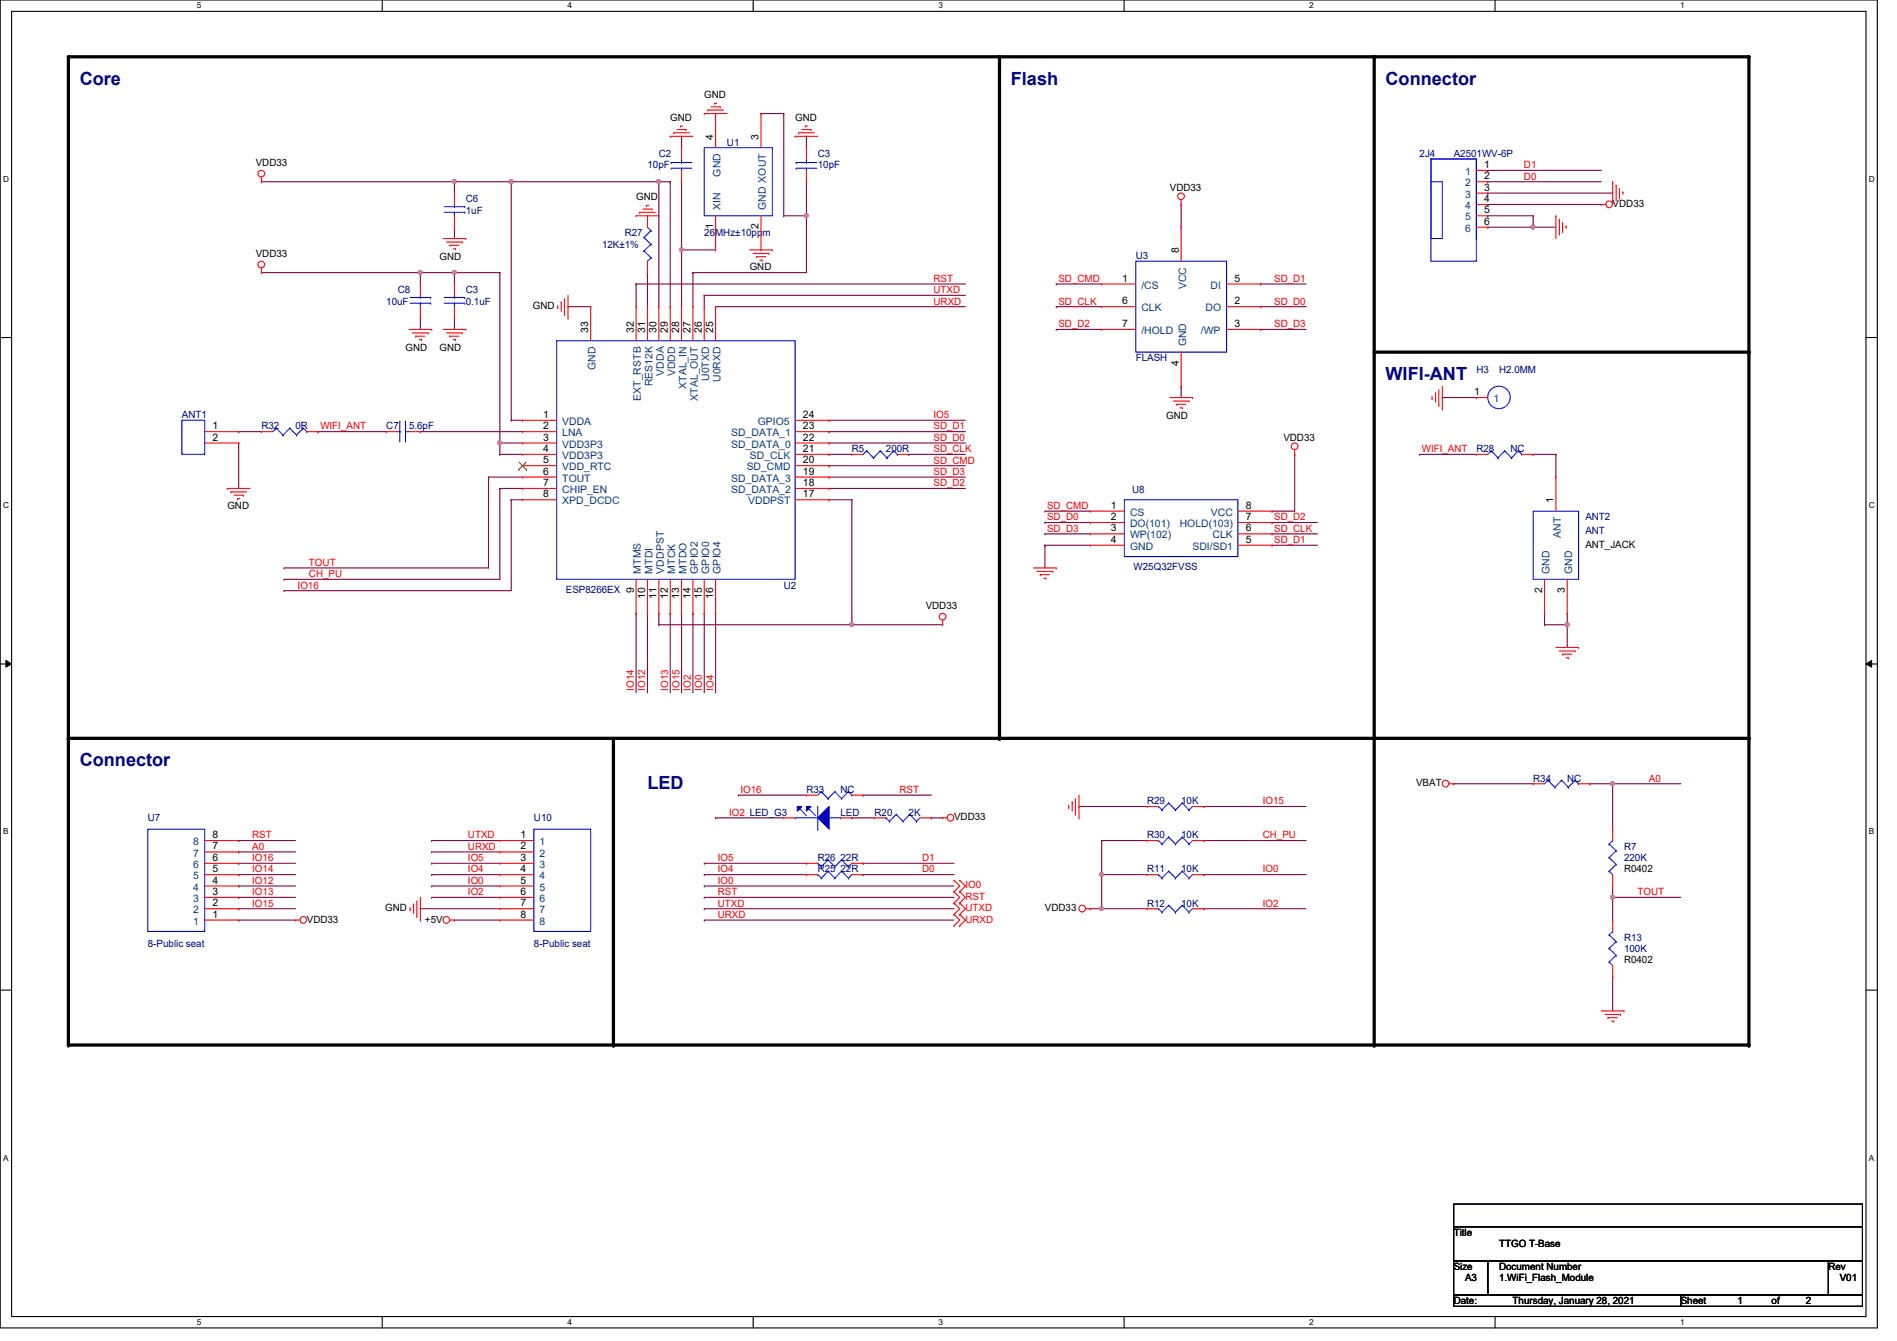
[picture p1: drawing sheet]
<svg xmlns="http://www.w3.org/2000/svg" width="297mm" height="210mm" viewBox="0 0 297 210" stroke-linecap="round" stroke-linejoin="round" font-family="sans-serif">
<path d="M0 0h294v207.9h-294zM1.8 1.8h290.4v204.3h-290.4z" fill="none" stroke="#000" stroke-width=".17"/>
<g fill="#fff">
<path d="M30.8 .2h.7v1.4h-.7z"/>
<path d="M30.8 206.2h.7v1.4h-.7z"/>
</g>
<path d="M59.9 0v1.8M59.9 206.1v1.8" fill="none" stroke="#000" stroke-width=".17"/>
<g fill="#fff">
<path d="M88.9 .2h.6v1.4h-.6z"/>
<path d="M88.9 206.2h.6v1.4h-.6z"/>
</g>
<path d="M117.9 0v1.8M117.9 206.1v1.8" fill="none" stroke="#000" stroke-width=".17"/>
<g fill="#fff">
<path d="M146.9 .2h.7v1.4h-.7z"/>
<path d="M146.9 206.2h.7v1.4h-.7z"/>
</g>
<path d="M176 0v1.8M176 206.1v1.8" fill="none" stroke="#000" stroke-width=".17"/>
<g fill="#fff">
<path d="M205 .2h.7v1.4h-.7z"/>
<path d="M205 206.2h.7v1.4h-.7z"/>
</g>
<path d="M234.1 0v1.8M234.1 206.1v1.8" fill="none" stroke="#000" stroke-width=".17"/>
<g fill="#fff">
<path d="M263.1 .2h.7v1.4h-.7z"/>
<path d="M263.1 206.2h.7v1.4h-.7z"/>
<path d="M.5 27.3h.9v1.4h-.9z"/>
<path d="M292.6 27.3h.9v1.4h-.9z"/>
<path d="M.5 78.4h.9v1.4h-.9z"/>
<path d="M292.6 78.4h.9v1.4h-.9z"/>
</g>
<path d="M0 52.8h1.8M292.2 52.8h1.8" fill="none" stroke="#000" stroke-width=".17"/>
<g fill="#fff">
<path d="M.5 129.5h.8v1.4h-.8z"/>
<path d="M292.6 129.5h.9v1.4h-.9z"/>
</g>
<path d="M0 103.9h1.8M292.2 103.9h1.8" fill="none" stroke="#000" stroke-width=".17"/>
<path d="M.9 103.4l.9 .5-.9 .5zM292.2 103.9l.9-.5v1z" fill="#000"/>
<path d="M.9 103.4l.9 .5-.9 .5zM292.2 103.9l.9-.5v1z" fill="none" stroke="#000" stroke-width=".16"/>
<g fill="#fff">
<path d="M.5 180.5h.8v1.4h-.8z"/>
<path d="M292.6 180.5h.9v1.4h-.9z"/>
</g>
<path d="M0 155h1.8M292.2 155h1.8" fill="none" stroke="#000" stroke-width=".17"/>
<path d="M10.7 8.9h263.2v154.7h-263.2zM156.5 8.9v106.7M215.2 8.9v154.7M215.2 55.1h58.7M10.7 115.6h263.2M96.1 115.6v48" fill="none" stroke="#000" stroke-width=".51"/>
<g fill="#000">
<circle cx="156.5" cy="8.9" r=".25"/>
<circle cx="215.2" cy="8.9" r=".25"/>
<circle cx="273.9" cy="8.9" r=".25"/>
<circle cx="273.9" cy="55.1" r=".25"/>
<circle cx="10.7" cy="115.6" r=".25"/>
<circle cx="156.5" cy="115.6" r=".25"/>
<circle cx="215.2" cy="115.6" r=".25"/>
<circle cx="273.9" cy="115.6" r=".25"/>
<circle cx="10.7" cy="163.6" r=".25"/>
<circle cx="96.1" cy="163.6" r=".25"/>
<circle cx="215.2" cy="163.6" r=".25"/>
<circle cx="273.9" cy="163.6" r=".25"/>
</g>
<g fill="none" stroke="#7f003f" stroke-width=".17">
<path d="M119.2 17.8h.1M119.2 17.8h3.5M122.7 17.8h.1M122.7 17.8v16M106.7 39.1h.1M106.7 39.1h5.4M122.7 33.8h.1M122.7 33.8h3.6M126.3 21.3h.1M126.3 33.8h.1M126.3 21.3v1.8M126.3 33.8v8.9"/>
<path d="M40.9 42.7h.1M40.9 42.7h24.9M99.6 44.4h.1M99.6 44.4v3.6M101.4 42.7h.1M101.4 42.7v5.3M65.8 67.6h.1M65.8 67.6h16M78.3 69.3h.1M78.3 69.3h3.5"/>
</g>
<circle cx="65.8" cy="42.6" r=".32" fill="#f0f"/>
<circle cx="65.8" cy="42.6" r=".32" fill="none" stroke="#f0f" stroke-width=".17"/>
<path d="M103.2 28.4h.1M103.2 28.4v19.6" fill="none" stroke="#7f003f" stroke-width=".17"/>
<circle cx="103.1" cy="28.4" r=".32" fill="#f0f"/>
<circle cx="103.1" cy="28.4" r=".32" fill="none" stroke="#f0f" stroke-width=".17"/>
<path d="M126.3 28.4h.1M126.3 28.4v5.4" fill="none" stroke="#7f003f" stroke-width=".17"/>
<circle cx="126.3" cy="33.8" r=".32" fill="#f0f"/>
<circle cx="126.3" cy="33.8" r=".32" fill="none" stroke="#f0f" stroke-width=".17"/>
<g fill="none" stroke="#7f003f" stroke-width=".17">
<path d="M104.9 28.4h.1M104.9 28.4v19.6M106.7 39.1h.1M106.7 28.4h.1M106.7 28.4v19.6M88.9 48h.1M88.9 48h3.6M99.6 44.4h.1M99.6 44.4h51.6M108.5 42.7h.1M108.5 42.7v5.3M108.5 42.7h17.8"/>
<path d="M106.7 96h.1M106.7 96v12.5"/>
</g>
<circle cx="106.7" cy="39.1" r=".32" fill="#f0f"/>
<circle cx="106.7" cy="39.1" r=".32" fill="none" stroke="#f0f" stroke-width=".17"/>
<g fill="none" stroke="#7f003f" stroke-width=".17">
<path d="M103.2 28.4h.1M103.2 28.4h1.7M106.7 21.3h.1M106.7 21.3v1.8M185 32h.1M185 32v3.6M110.3 46.2h.1M110.3 46.2h40.9M165.4 48h.1M165.4 44.4h.1M165.4 51.6h.1M165.4 48h7.1"/>
<path d="M165.4 44.4h7.1M165.4 51.6h7.1M129.8 67.6h.1M129.8 69.3h.1M129.8 72.9h.1M129.8 74.7h.1M129.8 76.5h.1M129.8 71.1h.1M129.8 67.6h21.4M129.8 69.3h21.4M129.8 71.1h3.6M129.8 72.9h21.4"/>
<path d="M129.8 74.7h21.4M129.8 76.5h21.4M133.4 78.2h.1M133.4 78.2v19.6h-30.2M142.3 71.1h.1M142.3 71.1h8.9M185 60.5h.1M185 60.5v1.7M103.2 97.8h.1"/>
</g>
<circle cx="133.4" cy="97.8" r=".32" fill="#f0f"/>
<circle cx="133.4" cy="97.8" r=".32" fill="none" stroke="#f0f" stroke-width=".17"/>
<g fill="none" stroke="#7f003f" stroke-width=".17">
<path d="M40.9 28.4h.1M40.9 28.4h30.3M110.3 46.2h.1M110.3 46.2v1.8M112.1 48h.1M112.1 48h39.1M78.3 69.3h.1M78.3 71.1h.1M78.3 76.5h.1M78.3 69.3v1.8M78.3 76.5v14.2h-33.8M78.3 71.1h3.5"/>
<path d="M78.3 76.5h3.5M129.8 78.2h.1M129.8 78.2h3.6M44.5 90.7h.1M99.6 96h.1M99.6 96v12.5M101.4 96h.1M101.4 96v12.5M103.2 96h.1M103.2 96v1.8M104.9 96h.1M104.9 96v12.5"/>
<path d="M108.5 96h.1M108.5 96v12.5M110.3 96h.1M110.3 96v12.5"/>
</g>
<circle cx="71.1" cy="28.4" r=".32" fill="#f0f"/>
<circle cx="71.1" cy="28.4" r=".32" fill="none" stroke="#f0f" stroke-width=".17"/>
<path d="M80 28.4h.1M80 28.4v37.4M65.8 49.8h.1M65.8 42.7h.1M65.8 42.7v1.7M65.8 49.8v1.8M80 65.8h.1M80 65.8h1.8" fill="none" stroke="#7f003f" stroke-width=".17"/>
<circle cx="80" cy="28.4" r=".32" fill="#f0f"/>
<circle cx="80" cy="28.4" r=".32" fill="none" stroke="#f0f" stroke-width=".17"/>
<path d="M71.2 49.8h.1M71.2 49.8v1.8M78.3 42.7h.1M78.3 42.7v26.6M76.5 74.7h.1M76.5 74.7h5.3M129.8 65.8h.1M129.8 65.8h21.4M112.1 96h.1M112.1 96v12.5" fill="none" stroke="#7f003f" stroke-width=".17"/>
<circle cx="78.2" cy="69.3" r=".32" fill="#f0f"/>
<circle cx="78.2" cy="69.3" r=".32" fill="none" stroke="#f0f" stroke-width=".17"/>
<path d="M65.8 42.7h.1M65.8 42.7h12.5M71.2 42.7h.1M71.2 42.7v1.7" fill="none" stroke="#7f003f" stroke-width=".17"/>
<circle cx="71.1" cy="42.6" r=".32" fill="#f0f"/>
<circle cx="71.1" cy="42.6" r=".32" fill="none" stroke="#f0f" stroke-width=".17"/>
<g fill="none" stroke="#7f003f" stroke-width=".17">
<path d="M71.2 35.6h.1M71.2 28.4h.1M71.2 28.4h32M71.2 28.4v1.8M71.2 35.6v1.7M80 28.4h.1M197.4 51.6h.1M197.4 48h.1M197.4 44.4h.1M197.4 51.6h7.1M197.4 48h7.1M197.4 44.4h7.1"/>
<path d="M37.4 69.3h.1M37.4 69.3v7.2M49.8 67.6h.1M49.8 67.6h10.7M76.5 74.7h.1M76.5 74.7v14.2h-32M44.5 88.9h.1M133.4 97.8h.1M133.4 97.8h14.2M172.5 136.9h.1M172.5 136.9h7.1M188.5 136.9h.1"/>
<path d="M188.5 136.9h16"/>
</g>
<circle cx="172.5" cy="136.9" r=".32" fill="#f0f"/>
<circle cx="172.5" cy="136.9" r=".32" fill="none" stroke="#f0f" stroke-width=".17"/>
<path d="M172.5 142.2h.1M172.5 142.2h7.1M188.5 142.2h.1M188.5 142.2h16" fill="none" stroke="#7f003f" stroke-width=".17"/>
<circle cx="172.5" cy="142.2" r=".32" fill="#f0f"/>
<circle cx="172.5" cy="142.2" r=".32" fill="none" stroke="#f0f" stroke-width=".17"/>
<path d="M112.1 128h.1M112.1 128h10.6M133.4 128h.1M133.4 128h3.5M252.5 122.7h.1M252.5 122.7v7.1M252.5 138.7v5.3M252.5 140.5h.1M252.5 140.5h10.7" fill="none" stroke="#7f003f" stroke-width=".17"/>
<circle cx="252.5" cy="140.4" r=".32" fill="#f0f"/>
<circle cx="252.5" cy="140.4" r=".32" fill="none" stroke="#f0f" stroke-width=".17"/>
<g fill="none" stroke="#7f003f" stroke-width=".17">
<path d="M80 78.2h.1M80 78.2v14.3h-35.5M80 78.2h1.8M225.8 62.2h.1M225.8 62.2h5.4M44.5 92.5h.1M241.8 96h.1M241.8 97.8h.1M241.8 96v1.8M241.8 97.8h3.6M245.4 97.8h.1M245.4 97.8v3.5"/>
<path d="M110.3 138.7h.1M110.3 136.9h.1M110.3 135.1h.1M110.3 138.7h39.1M110.3 135.1h16M110.3 136.9h16M135.2 135.1h.1M135.2 136.9h.1M135.2 135.1h14.2M135.2 136.9h14.2M172.5 136.9h.1M172.5 136.9v5.3h-1.8"/>
<path d="M110.3 140.5h.1M110.3 144h.1M110.3 142.2h.1M110.3 140.5h39.1M110.3 144h39.1M110.3 142.2h39.1M170.7 142.2h.1M252.5 152.9h.1M252.5 152.9v5.3"/>
</g>
<circle cx="245.4" cy="97.8" r=".32" fill="#f0f"/>
<circle cx="245.4" cy="97.8" r=".32" fill="none" stroke="#f0f" stroke-width=".17"/>
<g fill="none" stroke="#7f003f" stroke-width=".17">
<path d="M233 28.4h.1M233 26.7h.1M233 32h.1M233 30.2h.1M233 28.4h17.7M233 26.7h17.7M233 32h17.7M233 30.2h19.5M240.1 35.6h.1M240.1 35.6h3.5M202.7 71.1h.1M202.7 71.1v8.9h-3.5"/>
<path d="M222.3 71.1h.1M222.3 71.1h8.9M240.1 71.1h.1M240.1 71.1h3.5M243.6 71.1h.1M243.6 71.1v3.6M163.6 85.3h.1M163.6 83.6h.1M163.6 81.8h.1M163.6 80h.1M163.6 85.3h7.1M163.6 85.3v3.6"/>
<path d="M163.6 80h7.1M163.6 83.6h7.1M163.6 81.8h7.1M199.2 80h.1M199.2 85.3h.1M199.2 83.6h.1M199.2 81.8h.1M199.2 85.3h7.1M199.2 83.6h7.1M199.2 81.8h7.1M245.4 96h.1M245.4 96v1.8"/>
<path d="M168.9 126.2h.1M168.9 126.2h10.7M172.5 131.6h.1M172.5 131.6h7.1M188.5 126.2h.1M188.5 131.6h.1M188.5 126.2h16M188.5 131.6h16"/>
</g>
<circle cx="240" cy="35.5" r=".32" fill="#f0f"/>
<circle cx="240" cy="35.5" r=".32" fill="none" stroke="#f0f" stroke-width=".17"/>
<g fill="none" stroke="#7f003f" stroke-width=".17">
<path d="M233 33.8h.1M233 35.6h.1M233 33.8h7.1M240.1 33.8h.1M240.1 33.8v1.8h-7.1M37.4 67.6h.1M37.4 67.6h3.5M37.4 136.9h.1M37.4 138.7h.1M37.4 133.3h.1M37.4 131.6h.1M37.4 135.1h.1"/>
<path d="M37.4 136.9h8.9M37.4 138.7h8.9M37.4 133.3h8.9M37.4 131.6h8.9M37.4 135.1h8.9M67.6 138.7h.1M67.6 133.3h.1M67.6 131.6h.1M67.6 136.9h.1M67.6 135.1h.1M67.6 136.9h10.7M67.6 138.7h10.7"/>
<path d="M67.6 133.3h10.7M67.6 131.6h10.7M67.6 135.1h10.7M115.6 124.5h.1M115.6 124.5h10.7M135.2 124.5h.1M135.2 124.5h10.6M145.8 128h.1M145.8 128h1.8M172.5 131.6h.1M172.5 131.6v5.3M252.5 122.7h.1"/>
<path d="M252.5 122.7h10.7M37.4 140.5h.1M37.4 142.2h.1M37.4 144h.1M37.4 140.5h8.9M37.4 142.2h8.9M37.4 144h8.9M65.8 142.2h.1M65.8 142.2h12.5M67.6 140.5h.1M67.6 140.5h10.7M71.2 144h.1"/>
<path d="M71.2 144h7.1"/>
</g>
<circle cx="252.5" cy="122.7" r=".32" fill="#f0f"/>
<circle cx="252.5" cy="122.7" r=".32" fill="none" stroke="#f0f" stroke-width=".17"/>
<path d="M227.6 122.7h.1M227.6 122.7h12.5M249 122.7h.1M249 122.7h3.5" fill="none" stroke="#7f003f" stroke-width=".17"/>
<g fill="none" stroke="#f00" stroke-width=".17">
<path d="M106.5 19.7h.1M106.5 19.7h.4M110.3 17.8h.1M110.3 17.8h3.5M110.8 17.2h.1M110.8 17.2h2.5M111.3 16.7h1.5M111.9 16.2h.1M111.9 16.2h.3M112.8 16.7h.1M126.1 19.7h.1M126.1 19.7h.3"/>
<path d="M40.9 28.4h.1M40.9 27.7v.7M69.4 37.3h3.5M69.9 37.9h2.5M70.4 38.4h.1M70.4 38.4h1.5M71 38.9h.3M71.3 38.9h.1M72.4 37.9h.1M72.9 37.3h.1M99.6 33.8h.1M99.6 33.8h3.6"/>
<path d="M100.2 33.2h.1M100.2 33.2h2.4M100.7 32.7h1.4M101.2 32.2h.1M101.2 32.2h.4M101.4 33.8h.1M101.4 33.8v1.8M102.1 32.7h.1M104.9 21.3h.1M104.9 21.3h3.6M105.5 20.8h.1M105.5 20.8h2.4"/>
<path d="M106 20.3h1.4M107.4 20.3h.1M117.4 39.1h3.5M117.9 39.7h2.5M120.4 39.7h.1M120.9 39.1h.1M124.5 21.3h.1M124.5 21.3h3.6M125 20.8h.1M125 20.8h2.5M125.6 20.3h1.4M126.3 28.4h.1"/>
<path d="M126.3 23.1h.1M126.3 23.1v1.8M126.3 26.7v1.7M127 20.3h.1M185 32h.1M185 31.3v.7M243.6 33.8h.1M243.6 33.8v3.5M244.2 34.3h.1M244.2 34.3v2.5M244.7 36.3h.1M244.7 34.8v1.5"/>
<path d="M245.2 35.4h.1M245.2 35.4v.3M250.7 32h.1M250.7 32h.8M252.5 28.4h.1M252.5 28.4v3.6M253.1 29h.1M253.1 29v2.5M253.6 30.9h.1M253.6 29.5v1.4M254.1 30.1h.1M254.1 30.1v.3"/>
<path d="M40.9 42.7h.1M40.9 42v.7M64 51.6h3.6M64.6 52.1h2.5M65.1 52.6h.1M65.1 52.6h1.4M65.7 53.2h.3M66 53.2h.1M67.1 52.1h.1M67.6 51.6h.1M69.4 51.6h3.5M69.9 52.1h2.5"/>
<path d="M70.4 52.6h.1M70.4 52.6h1.5M71 53.2h.3M71.3 53.2h.1M72.4 52.1h.1M72.9 51.6h.1M87.3 48.2h.1M87.3 47.8v.4M87.9 47.3h.1M87.9 47.3v1.4M88.4 49.2h.1M88.4 46.8v2.4"/>
<path d="M88.9 49.8h.1M88.9 46.2v3.6M101.4 42.7h.1M101.4 40.9v1.8M118.4 40.2h.1M118.4 40.2h1.5M119 40.7h.3M119.3 40.7h.1M32 67.6h5.4M32 69.3h5.4M35.6 76.5h.1M35.6 76.5h3.6"/>
<path d="M36.1 77h.1M36.1 77h2.5M36.7 77.5h1.4M37.2 78.1h.1M37.2 78.1h.3M37.4 67.6h.1M37.4 69.3h.1M38.1 77.5h.1M183.2 62.2h3.5M183.7 62.8h2.5M184.2 63.3h.1M184.2 63.3h1.5"/>
<path d="M184.8 63.8h.3M185.1 63.8h.1M186.2 62.8h.1M186.7 62.2h.1M202.7 71.1h.1M202.7 70.4v.7M224.2 62.4h.1M224.2 62.1v.3M224.8 61.5h.1M224.8 61.5v1.4M225.3 63.5h.1M225.3 61v2.5"/>
<path d="M225.8 64h.1M225.8 60.5v3.5M147.6 97.8h.1M147.6 97.1v.7M161.8 88.9h3.6M162.4 89.5h2.4M162.9 90h.1M162.9 90h1.4M163.4 90.5h.4M163.8 90.5h.1M164.8 89.5h.1M165.4 88.9h.1"/>
<path d="M243.6 101.3h3.6M244.2 101.9h2.4M244.7 102.4h.1M244.7 102.4h1.4M245.2 103h.4M245.6 103h.1M246.6 101.9h.1M247.2 101.3h.1M147.6 128h.1M147.6 128h.7M149.4 139.6h.1M149.4 137.8h.1"/>
<path d="M149.4 137.8l.9 .9-.9 .9M149.4 139.6l.9 .9-.9 .9M150.3 139.6h.1M150.3 137.8h.1M150.3 137.8l.9 .9-.9 .9M150.3 139.6l.9 .9-.9 .9M167.3 126.4h.1M167.3 126.1v.3M167.9 125.5h.1M167.9 125.5v1.5M168.4 127.5h.1M168.4 125v2.5"/>
<path d="M168.9 128h.1M168.9 124.5v3.5M226.9 122.7h.7M227.6 122.7h.1M240.1 122.7h.1M240.1 122.7h1.7M247.2 122.7h1.8M249 122.7h.1M252.5 138.7h.1M252.5 129.8h.1M252.5 129.8v1.8M252.5 136.9v1.8"/>
<path d="M46.3 144h.1M46.3 144h.7M64.2 142.4h.1M64.2 142.1v.3M64.8 141.5h.1M64.8 141.5v1.5M65.3 143.5h.1M65.3 141v2.5M65.8 144h.1M65.8 140.5v3.5M70.4 144h.8M71.2 144h.1"/>
<path d="M149.4 141.4h.1M149.4 143.1h.1M149.4 144.9h.1M149.4 141.4l.9 .8-.9 .9M149.4 143.1l.9 .9-.9 .9M150.3 141.4h.1M150.3 143.1h.1M150.3 144.9h.1M150.3 141.4l.9 .8-.9 .9M150.3 143.1l.9 .9-.9 .9M170 142.2h.7M170.7 142.2h.1"/>
<path d="M179.6 142.2h.1M179.6 142.2h1.8M186.7 142.2h1.8M188.5 142.2h.1M250.7 158.2h3.6M251.3 158.8h2.4M251.8 159.3h.1M251.8 159.3h1.4M252.3 159.9h.4M252.7 159.9h.1M253.7 158.8h.1M254.3 158.2h.1"/>
<circle cx="40.9" cy="27.2" r=".52"/>
<circle cx="184.9" cy="30.7" r=".52"/>
<circle cx="252" cy="32" r=".52"/>
<circle cx="40.9" cy="41.4" r=".52"/>
<circle cx="202.7" cy="69.8" r=".52"/>
<circle cx="147.6" cy="96.5" r=".52"/>
<circle cx="148.8" cy="128" r=".52"/>
<circle cx="226.3" cy="122.7" r=".52"/>
<circle cx="47.5" cy="144" r=".52"/>
<circle cx="69.9" cy="144" r=".52"/>
<circle cx="169.4" cy="142.2" r=".52"/>
</g>
<path d="M227.6 188.5h64v3.5h-64zM227.6 192h64v5.4h-64zM227.6 197.4h5.4v5.3h-5.4zM233 197.4h53.3v5.3h-53.3zM286.3 197.4h5.3v5.3h-5.3zM227.6 202.7h35.6v1.8h-35.6zM263.2 202.7h28.4v1.8h-28.4z" fill="none" stroke="#000" stroke-width=".17"/>
<g fill="none" stroke="#00f" stroke-width=".17">
<path d="M100.8 37.2h.1M100.8 39.3h.1M100.8 37.2l1.1 1M100.8 39.3l1.1 1M101.4 35.6l.5 .5M101.9 36.1h.1M101.9 38.2h.1M101.9 36.1l-1.1 1.1M101.9 38.2l-1.1 1.1M124.7 25.4h.1M124.7 26.3h.1M124.7 25.4h3.2"/>
<path d="M124.7 26.3h3.2M126.3 26.3h.1M126.3 25.4h.1M126.3 24.9v.5M126.3 26.3v.4M101.4 40.9h.1M101.9 40.3h.1M101.9 40.3l-.5 .6M28.5 65.8h3.5v5.3h-3.5zM242.4 122.1h.1M242.4 122.1l-.6 .6M242.4 122.1l1.1 1.1"/>
<path d="M243.5 123.2h.1M244.5 122.1h.1M244.5 122.1l-1 1.1M244.5 122.1l1.1 1.1M245.6 123.2h.1M246.6 122.1h.1M246.6 122.1l-1 1.1M246.6 122.1l.6 .6M247.2 122.7h.1M252 136.4h.1M252 134.2h.1M252 132.1h.1"/>
<path d="M252 136.4l.5 .5M252 134.2l1.1 1.1M252 132.1l1.1 1.1M252.5 131.6h.1M252.5 131.6l-.5 .5M253.1 135.3h.1M253.1 133.2h.1M253.1 135.3l-1.1 1.1M253.1 133.2l-1.1 1M181.4 142.2h.1M181.4 142.2l.5 .6M181.9 142.8h.1"/>
<path d="M183 141.7h.1M183 141.7l1.1 1.1M183 141.7l-1.1 1.1M184.1 142.8h.1M185.1 141.7h.1M185.1 141.7l1.1 1.1M185.1 141.7l-1 1.1M186.2 142.8h.1M186.7 142.2l-.5 .6"/>
</g>
<path d="M129.8 126.2v3.6l-1.7-1.8z" fill="#00f"/>
<path d="M129.8 126.2v3.6l-1.7-1.8z" fill="none" stroke="#00f" stroke-width=".17"/>
<path d="M126.3 126.2h.7l-.7 .8z" fill="#00f"/>
<path d="M126.3 126.2h.7l-.7 .8z" fill="none" stroke="#00f" stroke-width=".17"/>
<path d="M124.8 126.2h.8l-.8 .8z" fill="#00f"/>
<g fill="none" stroke="#00f" stroke-width=".17">
<path d="M69.6 33.2h3.2M69.6 32.3h3.2M71.2 32.3h.1M71.2 33.2h.1M71.2 32v.3M71.2 33.2v.6M72.8 33.2h.1M72.8 32.3h.1M105.1 25.4h.1M105.1 26.3h.1M105.1 25.4h3.2M105.1 26.3h3.2"/>
<path d="M106.7 26.3h.1M106.7 25.4h.1M106.7 24.9v.5M106.7 26.3v.4M110.3 23.1h10.6v10.7h-10.6zM224.1 28.4h1.7v8.9h-1.7zM224.1 24.9h7.1v16h-7.1zM224.1 24.9h.1M224.1 24.9v12.4M224.1 24.9h7.1M231.2 37.3h.1M231.2 24.9h.1"/>
<path d="M231.2 24.9v12.4M64.2 47.5h3.2M64.2 46.6h3.2M65.8 46.6h.1M65.8 47.5h.1M65.8 46.2v.4M65.8 47.5v.5M67.4 47.5h.1M67.4 46.6h.1M69.6 47.5h3.2M69.6 46.6h3.2M71.2 46.6h.1"/>
<path d="M71.2 47.5h.1M71.2 46.2v.4M71.2 47.5v.5M72.8 47.5h.1M72.8 46.6h.1M87.2 53.3h37.3v37.4h-37.3zM177.8 40.9h14.3v14.2h-14.3zM43.3 67h.1M43.3 67l-.6 .6M43.3 67l1 1.1M44.3 68.1h.1M45.4 67h.1"/>
<path d="M45.4 67l-1.1 1.1M45.4 67l1 1.1M46.4 68.1h.1M47.5 67h.1M47.5 67l-1.1 1.1M47.5 67l.5 .6M48 67.6h.1M62.3 67.6h.3M62.6 67.6h.1M62.6 66h.1M62.6 66v3.2M63.5 66h.1"/>
<path d="M63.5 67.6h.1M63.5 67.6h.5M63.5 66v3.2M135.7 70.6h.1M135.7 70.6l-.5 .5M135.7 70.6l1.1 1.1M136.8 71.7h.1M137.8 70.6h.1M137.8 70.6l-1 1.1M137.8 70.6l1.1 1.1M138.9 71.7h.1M140 70.6h.1"/>
<path d="M140 70.6l-1.1 1.1M140 70.6l.5 .5M140.5 71.1h.1M176.1 78.2h17.7v8.9h-17.7zM233.5 70.6h.1M233.5 70.6l-.5 .5M233.5 70.6l1.1 1.1M234.6 71.7h.1M235.6 70.6h.1M235.6 70.6l-1 1.1M235.6 70.6l1.1 1.1M236.7 71.7h.1"/>
<path d="M237.7 70.6h.1M237.7 70.6l-1 1.1M237.7 70.6l.6 .5M238.3 71.1h.1M240.1 80h7.1v10.7h-7.1zM23.2 129.8h8.8v16h-8.8zM83.6 129.8h8.9v16h-8.9zM124.5 128h.1M124.5 128h3.6M124.8 126.2h.8l-.8 .8zM125.2 126.6h.1M125.2 126.6l1.1 1.1"/>
<path d="M126.6 126.6h.1M126.6 126.6l1.1 1.1M128.1 129.8h.1M128.1 135.1h.1M128.1 136.9h.1M128.1 126.2v3.6M128.1 135.1l.5 .6M128.1 136.9l.5 .6M128.6 135.7h.1M128.6 137.5h.1M128.6 123.9h.1M128.6 123.9l-.5 .6"/>
<path d="M128.6 123.9l1.1 1.1M129.7 134.6h.1M129.7 136.4h.1M129.7 125h.1M129.7 134.6l1 1.1M129.7 134.6l-1.1 1.1M129.7 136.4l1 1.1M129.7 136.4l-1.1 1.1M129.8 128h1.8M130.7 135.7h.1M130.7 137.5h.1M130.7 123.9h.1"/>
<path d="M130.7 123.9l-1 1.1M130.7 123.9l1.1 1.1M131.6 128h.1M131.8 134.6h.1M131.8 136.4h.1M131.8 125h.1M131.8 136.4l-1.1 1.1M131.8 134.6l1 1.1M131.8 134.6l-1.1 1.1M131.8 136.4l1 1.1M132.8 135.7h.1M132.8 137.5h.1"/>
<path d="M132.8 123.9h.1M132.8 123.9l-1 1.1M132.8 123.9l.6 .6M133.4 124.5h.1M133.4 135.1l-.6 .6M133.4 136.9l-.6 .6M138.7 128h.1M138.7 128l.6 .6M139.3 128.6h.1M140.3 127.5h.1M140.3 127.5l1.1 1.1M140.3 127.5l-1 1.1"/>
<path d="M141.4 128.6h.1M142.4 127.5h.1M142.4 127.5l1.1 1.1M142.4 127.5l-1 1.1M143.5 128.6h.1M144.1 128l-.6 .6M181.4 126.2h.1M181.4 131.6h.1M181.4 136.9h.1M181.4 126.2l.5 .6M181.4 131.6l.5 .5M181.4 136.9l.5 .6"/>
<path d="M181.9 126.8h.1M181.9 132.1h.1M181.9 137.5h.1M183 125.7h.1M183 131h.1M183 136.4h.1M183 125.7l1.1 1.1M183 125.7l-1.1 1.1M183 131l1.1 1.1M183 131l-1.1 1.1M183 136.4l1.1 1.1M183 136.4l-1.1 1.1"/>
<path d="M184.1 126.8h.1M184.1 132.1h.1M184.1 137.5h.1M185.1 125.7h.1M185.1 131h.1M185.1 136.4h.1M185.1 125.7l1.1 1.1M185.1 125.7l-1 1.1M185.1 131l1.1 1.1M185.1 131l-1 1.1M185.1 136.4l1.1 1.1M185.1 136.4l-1 1.1"/>
<path d="M186.2 126.8h.1M186.2 132.1h.1M186.2 137.5h.1M186.7 126.2l-.5 .6M186.7 131.6l-.5 .5M186.7 136.9l-.5 .6M252 150.6h.1M252 148.5h.1M252 146.3h.1M252 150.6l.5 .5M252 148.5l1.1 1M252 146.3l1.1 1.1"/>
<path d="M252.5 145.8h.1M252.5 145.8l-.5 .5M253.1 149.5h.1M253.1 147.4h.1M253.1 149.5l-1.1 1.1M253.1 147.4l-1.1 1.1"/>
<circle cx="234.7" cy="62.2" r="1.76"/>
</g>
<g fill="none" stroke="#f00" stroke-width=".17">
<path d="M112.1 17.8h.1M112.1 17.8v5.3M119.2 17.8h.1M119.2 17.8v5.3M71.2 30.2h.1M71.2 35.6h.1M71.2 30.2v1.8M71.2 33.8v1.8M106.7 28.4h.1M106.7 23.1h.1M106.7 23.1v1.8M106.7 26.7v1.7"/>
<path d="M112.1 39.1h.1M112.1 33.8v5.3M119.2 39.1h.1M119.2 33.8v5.3M185 35.6h.1M185 35.6v5.3M231.2 26.7h1.8M231.2 28.4h1.8M231.2 30.2h1.8M231.2 32h1.8M231.2 33.8h1.8M231.2 35.6h1.8"/>
<path d="M233 26.7h.1M233 28.4h.1M233 30.2h.1M233 32h.1M233 33.8h.1M233 35.6h.1M65.8 44.4h.1M65.8 49.8h.1M65.8 44.4v1.8M65.8 48v1.8M71.2 44.4h.1M71.2 49.8h.1"/>
<path d="M71.2 44.4v1.8M71.2 48v1.8M92.5 48h.1M92.5 48v5.3M99.6 48h.1M99.6 48v5.3M101.4 48h.1M101.4 48v5.3M103.2 48h.1M103.2 48v5.3M104.9 48h.1M104.9 48v5.3"/>
<path d="M106.7 48h.1M106.7 48v5.3M108.5 48h.1M108.5 48v5.3M110.3 48h.1M110.3 48v5.3M112.1 48h.1M112.1 48v5.3M172.5 44.4h.1M172.5 48h.1M172.5 51.6h.1M172.5 44.4h5.3"/>
<path d="M172.5 48h5.3M172.5 51.6h5.3M185 55.1v5.4M192.1 44.4h5.3M192.1 48h5.3M192.1 51.6h5.3M197.4 48h.1M197.4 51.6h.1M197.4 44.4h.1M40.9 67.6h.1M40.9 67.6h1.8M48 67.6h1.8"/>
<path d="M49.8 67.6h.1M60.5 67.6h.1M60.5 67.6h1.8M64 67.6h1.8M65.8 67.6h.1M81.8 65.8h.1M81.8 67.6h.1M81.8 69.3h.1M81.8 71.1h.1M81.8 72.9h.1M81.8 74.7h.1M81.8 76.5h.1"/>
<path d="M81.8 78.2h.1M81.8 67.6h5.4M81.8 71.1h5.4M81.8 65.8h5.4M81.8 69.3h5.4M81.8 72.9h5.4M81.8 74.7h5.4M81.8 76.5h5.4M81.8 78.2h5.4M124.5 67.6h5.3M124.5 71.1h5.3M124.5 65.8h5.3"/>
<path d="M124.5 69.3h5.3M124.5 72.9h5.3M124.5 74.7h5.3M124.5 76.5h5.3M124.5 78.2h5.3M129.8 78.2h.1M129.8 76.5h.1M129.8 74.7h.1M129.8 72.9h.1M129.8 71.1h.1M129.8 69.3h.1M129.8 67.6h.1"/>
<path d="M129.8 65.8h.1M133.4 71.1h.1M133.4 71.1h1.8M140.5 71.1h1.8M142.3 71.1h.1M185 60.5h.1M231.2 71.1h.1M231.2 62.2h.1M231.2 71.1h1.8M231.2 62.2h1.8M238.3 71.1h1.8M240.1 71.1h.1"/>
<path d="M243.6 74.7h.1M243.6 74.7v5.3M99.6 96h.1M99.6 90.7v5.3M101.4 96h.1M101.4 90.7v5.3M103.2 96h.1M103.2 90.7v5.3M104.9 96h.1M104.9 90.7v5.3M106.7 96h.1M106.7 90.7v5.3"/>
<path d="M108.5 96h.1M108.5 90.7v5.3M110.3 96h.1M110.3 90.7v5.3M112.1 96h.1M112.1 90.7v5.3M170.7 80h.1M170.7 81.8h.1M170.7 83.6h.1M170.7 85.3h.1M170.7 80h5.4M170.7 81.8h5.4"/>
<path d="M170.7 83.6h5.4M170.7 85.3h5.4M193.8 80h5.4M193.8 81.8h5.4M193.8 83.6h5.4M193.8 85.3h5.4M199.2 80h.1M199.2 81.8h.1M199.2 83.6h.1M199.2 85.3h.1M241.8 96h.1M241.8 90.7v5.3"/>
<path d="M245.4 96h.1M245.4 90.7v5.3M32 138.7h5.4M32 136.9h5.4M32 135.1h5.4M32 133.3h5.4M32 131.6h5.4M37.4 138.7h.1M37.4 136.9h.1M37.4 135.1h.1M37.4 133.3h.1M37.4 131.6h.1"/>
<path d="M78.3 131.6h.1M78.3 133.3h.1M78.3 135.1h.1M78.3 136.9h.1M78.3 138.7h.1M78.3 138.7h5.3M78.3 136.9h5.3M78.3 135.1h5.3M78.3 133.3h5.3M78.3 131.6h5.3M122.7 128h.1M122.7 128h1.8"/>
<path d="M126.3 135.1h.1M126.3 136.9h.1M126.3 124.5h.1M126.3 136.9h1.8M126.3 135.1h1.8M126.3 124.5h1.8M131.6 128h1.8M133.4 128h.1M133.4 136.9h1.8M133.4 135.1h1.8M133.4 124.5h1.8M135.2 135.1h.1"/>
<path d="M135.2 136.9h.1M135.2 124.5h.1M136.9 128h.1M136.9 128h1.8M144.1 128h1.7M145.8 128h.1M179.6 126.2h.1M179.6 131.6h.1M179.6 136.9h.1M179.6 126.2h1.8M179.6 136.9h1.8M179.6 131.6h1.8"/>
<path d="M186.7 126.2h1.8M186.7 136.9h1.8M186.7 131.6h1.8M188.5 126.2h.1M188.5 131.6h.1M188.5 136.9h.1M32 144h5.4M32 142.2h5.4M32 140.5h5.4M37.4 144h.1M37.4 142.2h.1M37.4 140.5h.1"/>
<path d="M78.3 140.5h.1M78.3 142.2h.1M78.3 144h.1M78.3 144h5.3M78.3 142.2h5.3M78.3 140.5h5.3M252.5 152.9h.1M252.5 144h.1M252.5 144v1.8M252.5 151.1v1.8"/>
</g>
<path d="M81.2 73.5h.1M81.3 72.3l1.1 1.2M82.4 72.3l-1.2 1.2M82.4 73.5h.1" fill="none" stroke="#7f3f00" stroke-width=".16"/>
<circle cx="65.8" cy="42.6" r=".32" fill="#f0f"/>
<circle cx="65.8" cy="42.6" r=".32" fill="none" stroke="#f0f" stroke-width=".17"/>
<circle cx="103.1" cy="28.4" r=".32" fill="#f0f"/>
<circle cx="103.1" cy="28.4" r=".32" fill="none" stroke="#f0f" stroke-width=".17"/>
<circle cx="126.3" cy="33.8" r=".32" fill="#f0f"/>
<circle cx="126.3" cy="33.8" r=".32" fill="none" stroke="#f0f" stroke-width=".17"/>
<circle cx="106.7" cy="39.1" r=".32" fill="#f0f"/>
<circle cx="106.7" cy="39.1" r=".32" fill="none" stroke="#f0f" stroke-width=".17"/>
<circle cx="133.4" cy="97.8" r=".32" fill="#f0f"/>
<circle cx="133.4" cy="97.8" r=".32" fill="none" stroke="#f0f" stroke-width=".17"/>
<circle cx="71.1" cy="28.4" r=".32" fill="#f0f"/>
<circle cx="71.1" cy="28.4" r=".32" fill="none" stroke="#f0f" stroke-width=".17"/>
<circle cx="80" cy="28.4" r=".32" fill="#f0f"/>
<circle cx="80" cy="28.4" r=".32" fill="none" stroke="#f0f" stroke-width=".17"/>
<circle cx="78.2" cy="69.3" r=".32" fill="#f0f"/>
<circle cx="78.2" cy="69.3" r=".32" fill="none" stroke="#f0f" stroke-width=".17"/>
<circle cx="71.1" cy="42.6" r=".32" fill="#f0f"/>
<circle cx="71.1" cy="42.6" r=".32" fill="none" stroke="#f0f" stroke-width=".17"/>
<circle cx="172.5" cy="136.9" r=".32" fill="#f0f"/>
<circle cx="172.5" cy="136.9" r=".32" fill="none" stroke="#f0f" stroke-width=".17"/>
<circle cx="172.5" cy="142.2" r=".32" fill="#f0f"/>
<circle cx="172.5" cy="142.2" r=".32" fill="none" stroke="#f0f" stroke-width=".17"/>
<circle cx="252.5" cy="140.4" r=".32" fill="#f0f"/>
<circle cx="252.5" cy="140.4" r=".32" fill="none" stroke="#f0f" stroke-width=".17"/>
<circle cx="245.4" cy="97.8" r=".32" fill="#f0f"/>
<circle cx="245.4" cy="97.8" r=".32" fill="none" stroke="#f0f" stroke-width=".17"/>
<circle cx="240" cy="35.5" r=".32" fill="#f0f"/>
<circle cx="240" cy="35.5" r=".32" fill="none" stroke="#f0f" stroke-width=".17"/>
<circle cx="252.5" cy="122.7" r=".32" fill="#f0f"/>
<circle cx="252.5" cy="122.7" r=".32" fill="none" stroke="#f0f" stroke-width=".17"/>
<g font-size="2.8" fill="#00007f">
<text x="12.5" y="13.3">Core</text>
<text x="158.3" y="13.3">Flash</text>
<text x="217" y="13.3">Connector</text>
<text x="217" y="59.5">WIFI-ANT</text>
<text x="12.5" y="120">Connector</text>
<text x="101.4" y="123.5">LED</text>
</g>
<g font-size="1.6">
<text x="110.3" y="15.3">GND</text>
<text x="104.9" y="18.9">GND</text>
<text x="111.7" y="21.9" transform="rotate(-90 111.7 21.9)">4</text>
<text x="118.8" y="21.9" transform="rotate(-90 118.8 21.9)">3</text>
<text x="124.5" y="18.9">GND</text>
<text x="40" y="26">VDD33</text>
<text x="183.2" y="29.9">VDD33</text>
<text x="232.4" y="26.3">1</text>
<text x="232.4" y="28.1">2</text>
<text x="232.4" y="29.8">3</text>
<text x="99.6" y="31.3">GND</text>
<text x="111.7" y="35.9" transform="rotate(-90 111.7 35.9)">1</text>
<text x="118.8" y="35.9" transform="rotate(-90 118.8 35.9)">2</text>
<text x="232.4" y="31.6">4</text>
<text x="232.4" y="33.4">5</text>
<text x="232.4" y="35.2">6</text>
<text x="252.5" y="32.4">VDD33</text>
<text x="40" y="40.2">VDD33</text>
<text x="68.8" y="40.7">GND</text>
<text x="184.6" y="39.7" transform="rotate(-90 184.6 39.7)">8</text>
<text x="117.4" y="42.3">GND</text>
<text x="175.7" y="44.1">1</text>
<text x="175.7" y="47.6">6</text>
<text x="193.3" y="47.6">2</text>
<text x="193.3" y="44.1">5</text>
<text x="83.4" y="48.4">GND</text>
<text x="92.1" y="52.1" transform="rotate(-90 92.1 52.1)">33</text>
<text x="99.2" y="52.1" transform="rotate(-90 99.2 52.1)">32</text>
<text x="101" y="52.1" transform="rotate(-90 101 52.1)">31</text>
<text x="102.8" y="52.1" transform="rotate(-90 102.8 52.1)">30</text>
<text x="104.6" y="52.1" transform="rotate(-90 104.6 52.1)">29</text>
<text x="106.3" y="52.1" transform="rotate(-90 106.3 52.1)">28</text>
<text x="108.1" y="52.1" transform="rotate(-90 108.1 52.1)">27</text>
<text x="109.9" y="52.1" transform="rotate(-90 109.9 52.1)">26</text>
<text x="111.7" y="52.1" transform="rotate(-90 111.7 52.1)">25</text>
<text x="175.7" y="51.2">7</text>
<text x="193.3" y="51.2">3</text>
<text x="63.5" y="54.9">GND</text>
<text x="68.8" y="54.9">GND</text>
<text x="184.6" y="57.2" transform="rotate(-90 184.6 57.2)">4</text>
<text x="85" y="65.4">1</text>
<text x="125.7" y="65.4">24</text>
<text x="182.6" y="65.6">GND</text>
<text x="230.8" y="61.8">1</text>
<text x="33.3" y="67.2">1</text>
<text x="33.3" y="69">2</text>
<text x="85" y="67.2">2</text>
<text x="85" y="69">3</text>
<text x="85" y="70.7">4</text>
<text x="125.7" y="70.7">21</text>
<text x="125.7" y="69">22</text>
<text x="125.7" y="67.2">23</text>
<text x="201" y="69">VDD33</text>
<text x="85" y="72.5">5</text>
<text x="85" y="74.3">6</text>
<text x="85" y="76.1">7</text>
<text x="85" y="77.9">8</text>
<text x="125.7" y="77.9">17</text>
<text x="125.7" y="76.1">18</text>
<text x="125.7" y="74.3">19</text>
<text x="125.7" y="72.5">20</text>
<text x="35.6" y="79.7">GND</text>
<text x="173.9" y="79.6">1</text>
<text x="173.9" y="81.4">2</text>
<text x="173.9" y="83.2">3</text>
<text x="195.1" y="79.6">8</text>
<text x="195.1" y="81.4">7</text>
<text x="195.1" y="83.2">6</text>
<text x="243.2" y="78.8" transform="rotate(-90 243.2 78.8)">1</text>
<text x="173.9" y="85">4</text>
<text x="195.1" y="85">5</text>
<text x="248.2" y="85.7">ANT_JACK</text>
<text x="99.2" y="92.8" transform="rotate(-90 99.2 92.8)">9</text>
<text x="101" y="93.7" transform="rotate(-90 101 93.7)">10</text>
<text x="102.8" y="93.7" transform="rotate(-90 102.8 93.7)">11</text>
<text x="104.6" y="93.7" transform="rotate(-90 104.6 93.7)">12</text>
<text x="106.3" y="93.7" transform="rotate(-90 106.3 93.7)">13</text>
<text x="108.1" y="93.7" transform="rotate(-90 108.1 93.7)">14</text>
<text x="109.9" y="93.7" transform="rotate(-90 109.9 93.7)">15</text>
<text x="111.7" y="93.7" transform="rotate(-90 111.7 93.7)">16</text>
<text x="144.9" y="95.3">VDD33</text>
<text x="241.5" y="92.8" transform="rotate(-90 241.5 92.8)">2</text>
<text x="245" y="92.8" transform="rotate(-90 245 92.8)">3</text>
<text x="221.7" y="123.1">VBAT</text>
<text x="33.3" y="131.2">8</text>
<text x="81.5" y="131.2">1</text>
<text x="149.4" y="128.4">VDD33</text>
<text x="33.3" y="136.5">5</text>
<text x="33.3" y="134.7">6</text>
<text x="33.3" y="133">7</text>
<text x="81.5" y="133">2</text>
<text x="81.5" y="134.7">3</text>
<text x="81.5" y="136.5">4</text>
<text x="254.3" y="136.6">R0402</text>
<text x="33.3" y="143.6">1</text>
<text x="33.3" y="141.9">2</text>
<text x="33.3" y="140.1">3</text>
<text x="33.3" y="138.3">4</text>
<text x="60.3" y="142.6">GND</text>
<text x="81.5" y="138.3">5</text>
<text x="81.5" y="140.1">6</text>
<text x="81.5" y="141.9">7</text>
<text x="81.5" y="143.6">8</text>
<text x="163.6" y="142.6">VDD33</text>
<text x="48" y="144.4">VDD33</text>
<text x="66.5" y="144.4">+5V</text>
<text x="254.3" y="150.8">R0402</text>
<text x="227.6" y="193.5">Title</text>
<text x="234.7" y="195.2">TTGO T-Base</text>
<text x="227.6" y="198.8">Size</text>
<text x="229.4" y="200.6">A3</text>
<text x="234.7" y="198.8">Document Number</text>
<text x="234.7" y="200.6">1.WiFi_Flash_Module</text>
<text x="286.3" y="198.8">Rev</text>
<text x="288.1" y="200.6">V01</text>
<text x="227.6" y="204.1">Date:</text>
<text x="236.9" y="204.1">Thursday, January 28, 2021</text>
<text x="263.2" y="204.1">Sheet</text>
<text x="272.1" y="204.1">1</text>
<text x="277.4" y="204.1">of</text>
<text x="282.7" y="204.1">2</text>
</g>
<g font-size="1.6" fill="#00007f">
<text x="113.8" y="22.8">U1</text>
<text x="101.4" y="26.3">10pF</text>
<text x="103.2" y="24.6">C2</text>
<text x="128.1" y="24.6">C3</text>
<text x="128.1" y="26.3">10pF</text>
<text x="222.3" y="24.6">2J4</text>
<text x="227.6" y="24.6">A2501WV-6P</text>
<text x="72.9" y="31.7">C6</text>
<text x="72.9" y="33.4">1uF</text>
<text x="94.3" y="38.8">12K±1%</text>
<text x="97.8" y="37">R27</text>
<text x="110.3" y="37">26MHz±10ppm</text>
<text x="177.8" y="40.6">U3</text>
<text x="60.5" y="47.7">10uF</text>
<text x="62.3" y="45.9">C8</text>
<text x="72.9" y="45.9">C3</text>
<text x="72.9" y="47.7">0.1uF</text>
<text x="177.8" y="56.6">FLASH</text>
<text x="231.2" y="58.3">H3</text>
<text x="234.7" y="58.3">H2.0MM</text>
<text x="28.5" y="65.4">ANT1</text>
<text x="40.9" y="67.2">R32</text>
<text x="46.3" y="67.2">0R</text>
<text x="60.5" y="67.2">C7</text>
<text x="64" y="67.2">5.6pF</text>
<text x="133.4" y="70.8">R5</text>
<text x="138.7" y="70.8">200R</text>
<text x="231.2" y="70.8">R28</text>
<text x="236.5" y="70.8">NC</text>
<text x="177.3" y="77.2">U8</text>
<text x="248.2" y="81.4">ANT2</text>
<text x="248.2" y="83.6">ANT</text>
<text x="177.5" y="89.3">W25Q32FVSS</text>
<text x="88.6" y="92.8">ESP8266EX</text>
<text x="122.7" y="92.1">U2</text>
<text x="126.3" y="124.1">R33</text>
<text x="131.6" y="124.1">NC</text>
<text x="179.6" y="125.9">R29</text>
<text x="185" y="125.9">10K</text>
<text x="240.1" y="122.3">R34</text>
<text x="245.4" y="122.3">NC</text>
<text x="23.2" y="128.6">U7</text>
<text x="83.6" y="128.6">U10</text>
<text x="131.6" y="127.7">LED</text>
<text x="136.9" y="127.7">R20</text>
<text x="142.3" y="127.7">2K</text>
<text x="179.6" y="131.2">R30</text>
<text x="185" y="131.2">10K</text>
<text x="128.1" y="134.8">R26 22R</text>
<text x="128.1" y="136.6">R25 22R</text>
<text x="179.6" y="136.6">R11</text>
<text x="185" y="136.6">10K</text>
<text x="254.3" y="133">R7</text>
<text x="254.3" y="134.8">220K</text>
<text x="179.6" y="141.9">R12</text>
<text x="185" y="141.9">10K</text>
<text x="23.2" y="148.3">8-Public seat</text>
<text x="83.6" y="148.3">8-Public seat</text>
<text x="254.3" y="147.2">R13</text>
<text x="254.3" y="149">100K</text>
</g>
<g font-size="1.6" fill="#003f7f">
<text x="112.8" y="27.6" transform="rotate(-90 112.8 27.6)">GND</text>
<text x="229.4" y="27.4">1</text>
<text x="229.4" y="29.2">2</text>
<text x="112.8" y="32.9" transform="rotate(-90 112.8 32.9)">XIN</text>
<text x="119.9" y="32.9" transform="rotate(-90 119.9 32.9)">GND XOUT</text>
<text x="229.4" y="30.9">3</text>
<text x="229.4" y="32.7">4</text>
<text x="229.4" y="34.5">5</text>
<text x="229.4" y="36.3">6</text>
<text x="178.7" y="45.2">/CS</text>
<text x="185.7" y="45.3" transform="rotate(-90 185.7 45.3)">VCC</text>
<text x="189.6" y="45.2">DI</text>
<text x="178.7" y="48.7">CLK</text>
<text x="178.7" y="52.3">/HOLD</text>
<text x="188" y="52.3">/WP</text>
<text x="188.8" y="48.7">DO</text>
<text x="93.3" y="57.9" transform="rotate(-90 93.3 57.9)">GND</text>
<text x="103.9" y="58.8" transform="rotate(-90 103.9 58.8)">VDDA</text>
<text x="105.7" y="58.9" transform="rotate(-90 105.7 58.9)">VDDD</text>
<text x="111" y="59.6" transform="rotate(-90 111 59.6)">U0TXD</text>
<text x="112.8" y="59.8" transform="rotate(-90 112.8 59.8)">U0RXD</text>
<text x="185.7" y="54.2" transform="rotate(-90 185.7 54.2)">GND</text>
<text x="100.4" y="62.7" transform="rotate(-90 100.4 62.7)">EXT_RSTB</text>
<text x="102.1" y="60.5" transform="rotate(-90 102.1 60.5)">RES12K</text>
<text x="107.5" y="60.9" transform="rotate(-90 107.5 60.9)">XTAL_IN</text>
<text x="109.3" y="62.7" transform="rotate(-90 109.3 62.7)">XTAL_OUT</text>
<text x="233.8" y="62.9">1</text>
<text x="88.1" y="66.5">VDDA</text>
<text x="88.1" y="68.3">LNA</text>
<text x="88.1" y="70.1">VDD3P3</text>
<text x="88.1" y="71.8">VDD3P3</text>
<text x="114.5" y="70.1">SD_DATA_0</text>
<text x="114.5" y="68.3">SD_DATA_1</text>
<text x="117.4" y="71.8">SD_CLK</text>
<text x="118.7" y="66.5">GPIO5</text>
<text x="88.1" y="73.6">VDD_RTC</text>
<text x="88.1" y="75.4">TOUT</text>
<text x="88.1" y="77.2">CHIP_EN</text>
<text x="114.5" y="77.2">SD_DATA_2</text>
<text x="114.5" y="75.4">SD_DATA_3</text>
<text x="116.9" y="73.6">SD_CMD</text>
<text x="88.1" y="79">XPD_DCDC</text>
<text x="117.2" y="79">VDDPST</text>
<text x="177" y="80.7">CS</text>
<text x="177" y="82.5">DO(101)</text>
<text x="184.7" y="82.5">HOLD(103)</text>
<text x="189.6" y="80.7">VCC</text>
<text x="100.4" y="89.8" transform="rotate(-90 100.4 89.8)">MTMS</text>
<text x="102.1" y="89.8" transform="rotate(-90 102.1 89.8)">MTDI</text>
<text x="103.9" y="89.8" transform="rotate(-90 103.9 89.8)">VDDPST</text>
<text x="105.7" y="89.8" transform="rotate(-90 105.7 89.8)">MTCK</text>
<text x="107.5" y="89.8" transform="rotate(-90 107.5 89.8)">MTDO</text>
<text x="109.3" y="89.8" transform="rotate(-90 109.3 89.8)">GPIO2</text>
<text x="111" y="89.8" transform="rotate(-90 111 89.8)">GPIO0</text>
<text x="112.8" y="89.8" transform="rotate(-90 112.8 89.8)">GPIO4</text>
<text x="177" y="84.3">WP(102)</text>
<text x="177" y="86.1">GND</text>
<text x="186.7" y="86.1">SDI/SD1</text>
<text x="189.9" y="84.3">CLK</text>
<text x="242.6" y="89.8" transform="rotate(-90 242.6 89.8)">GND</text>
<text x="244.4" y="84.2" transform="rotate(-90 244.4 84.2)">ANT</text>
<text x="246.2" y="89.8" transform="rotate(-90 246.2 89.8)">GND</text>
<text x="30.3" y="137.6">5</text>
<text x="30.3" y="135.8">6</text>
<text x="30.3" y="134.1">7</text>
<text x="30.3" y="132.3">8</text>
<text x="84.5" y="132.3">1</text>
<text x="84.5" y="134.1">2</text>
<text x="84.5" y="135.8">3</text>
<text x="84.5" y="137.6">4</text>
<text x="30.3" y="143">2</text>
<text x="30.3" y="141.2">3</text>
<text x="30.3" y="139.4">4</text>
<text x="84.5" y="139.4">5</text>
<text x="84.5" y="141.2">6</text>
<text x="84.5" y="143">7</text>
<text x="30.3" y="144.7">1</text>
<text x="84.5" y="144.7">8</text>
</g>
<g font-size="1.6" fill="#f00">
<text x="238.6" y="28.1">D0</text>
<text x="238.6" y="26.3">D1</text>
<text x="146.2" y="44.1">RST</text>
<text x="146.2" y="45.9">UTXD</text>
<text x="146.2" y="47.7">URXD</text>
<text x="165.7" y="47.7">SD_CLK</text>
<text x="165.7" y="44.1">SD_CMD</text>
<text x="199.5" y="47.7">SD_D0</text>
<text x="199.5" y="44.1">SD_D1</text>
<text x="165.7" y="51.2">SD_D2</text>
<text x="199.5" y="51.2">SD_D3</text>
<text x="146.2" y="65.4">IO5</text>
<text x="50.2" y="67.2">WIFI_ANT</text>
<text x="146.2" y="67.2">SD_D1</text>
<text x="146.2" y="69">SD_D0</text>
<text x="146.2" y="70.8">SD_CLK</text>
<text x="222.6" y="70.8">WIFI_ANT</text>
<text x="146.2" y="72.6">SD_CMD</text>
<text x="146.2" y="74.3">SD_D3</text>
<text x="146.2" y="76.1">SD_D2</text>
<text x="164" y="83.2">SD_D3</text>
<text x="164" y="81.4">SD_D0</text>
<text x="164" y="79.7">SD_CMD</text>
<text x="199.5" y="83.2">SD_CLK</text>
<text x="199.5" y="81.4">SD_D2</text>
<text x="48.4" y="88.6">TOUT</text>
<text x="199.5" y="85">SD_D1</text>
<text x="46.6" y="92.1">IO16</text>
<text x="48.4" y="90.3">CH_PU</text>
<text x="99.3" y="108.1" transform="rotate(-90 99.3 108.1)">IO14</text>
<text x="101" y="108.1" transform="rotate(-90 101 108.1)">IO12</text>
<text x="104.6" y="108.1" transform="rotate(-90 104.6 108.1)">IO13</text>
<text x="106.4" y="108.1" transform="rotate(-90 106.4 108.1)">IO15</text>
<text x="108.2" y="108.1" transform="rotate(-90 108.2 108.1)">IO2</text>
<text x="109.9" y="108.1" transform="rotate(-90 109.9 108.1)">IO0</text>
<text x="111.7" y="108.1" transform="rotate(-90 111.7 108.1)">IO4</text>
<text x="115.9" y="124.1">IO16</text>
<text x="140.8" y="124.1">RST</text>
<text x="197.7" y="125.9">IO15</text>
<text x="258.2" y="122.3">A0</text>
<text x="39.5" y="131.2">RST</text>
<text x="73.3" y="131.2">UTXD</text>
<text x="114.2" y="127.7">IO2 LED_G3</text>
<text x="197.7" y="131.2">CH_PU</text>
<text x="39.5" y="136.6">IO14</text>
<text x="39.5" y="133">A0</text>
<text x="39.5" y="134.8">IO16</text>
<text x="73.3" y="133">URXD</text>
<text x="73.3" y="136.6">IO4</text>
<text x="73.3" y="134.8">IO5</text>
<text x="112.4" y="136.6">IO4</text>
<text x="112.4" y="134.8">IO5</text>
<text x="144.4" y="134.8">D1</text>
<text x="144.4" y="136.6">D0</text>
<text x="197.7" y="136.6">IO0</text>
<text x="39.5" y="138.3">IO12</text>
<text x="39.5" y="140.1">IO13</text>
<text x="39.5" y="141.9">IO15</text>
<text x="73.3" y="138.3">IO0</text>
<text x="73.3" y="140.1">IO2</text>
<text x="112.4" y="140.1">RST</text>
<text x="112.4" y="143.7">URXD</text>
<text x="112.4" y="141.9">UTXD</text>
<text x="112.4" y="138.3">IO0</text>
<text x="151.2" y="139.1">IO0</text>
<text x="151.2" y="140.8">RST</text>
<text x="151.2" y="142.6">UTXD</text>
<text x="197.7" y="141.9">IO2</text>
<text x="256.4" y="140.1">TOUT</text>
<text x="151.2" y="144.4">URXD</text>
</g>
<g font-size="1.3">
<text x="30.8" y="1.3">5</text>
<text x="88.9" y="1.3">4</text>
<text x="146.9" y="1.3">3</text>
<text x="205" y="1.3">2</text>
<text x="263.1" y="1.3">1</text>
<text x=".5" y="28.4">D</text>
<text x="292.6" y="28.4">D</text>
<text x=".5" y="79.5">C</text>
<text x="292.6" y="79.5">C</text>
<text x=".5" y="130.6">B</text>
<text x="292.6" y="130.6">B</text>
<text x=".5" y="181.7">A</text>
<text x="292.6" y="181.7">A</text>
<text x="30.8" y="207.4">5</text>
<text x="88.9" y="207.4">4</text>
<text x="146.9" y="207.4">3</text>
<text x="205" y="207.4">2</text>
<text x="263.1" y="207.4">1</text>
</g>
</svg>
